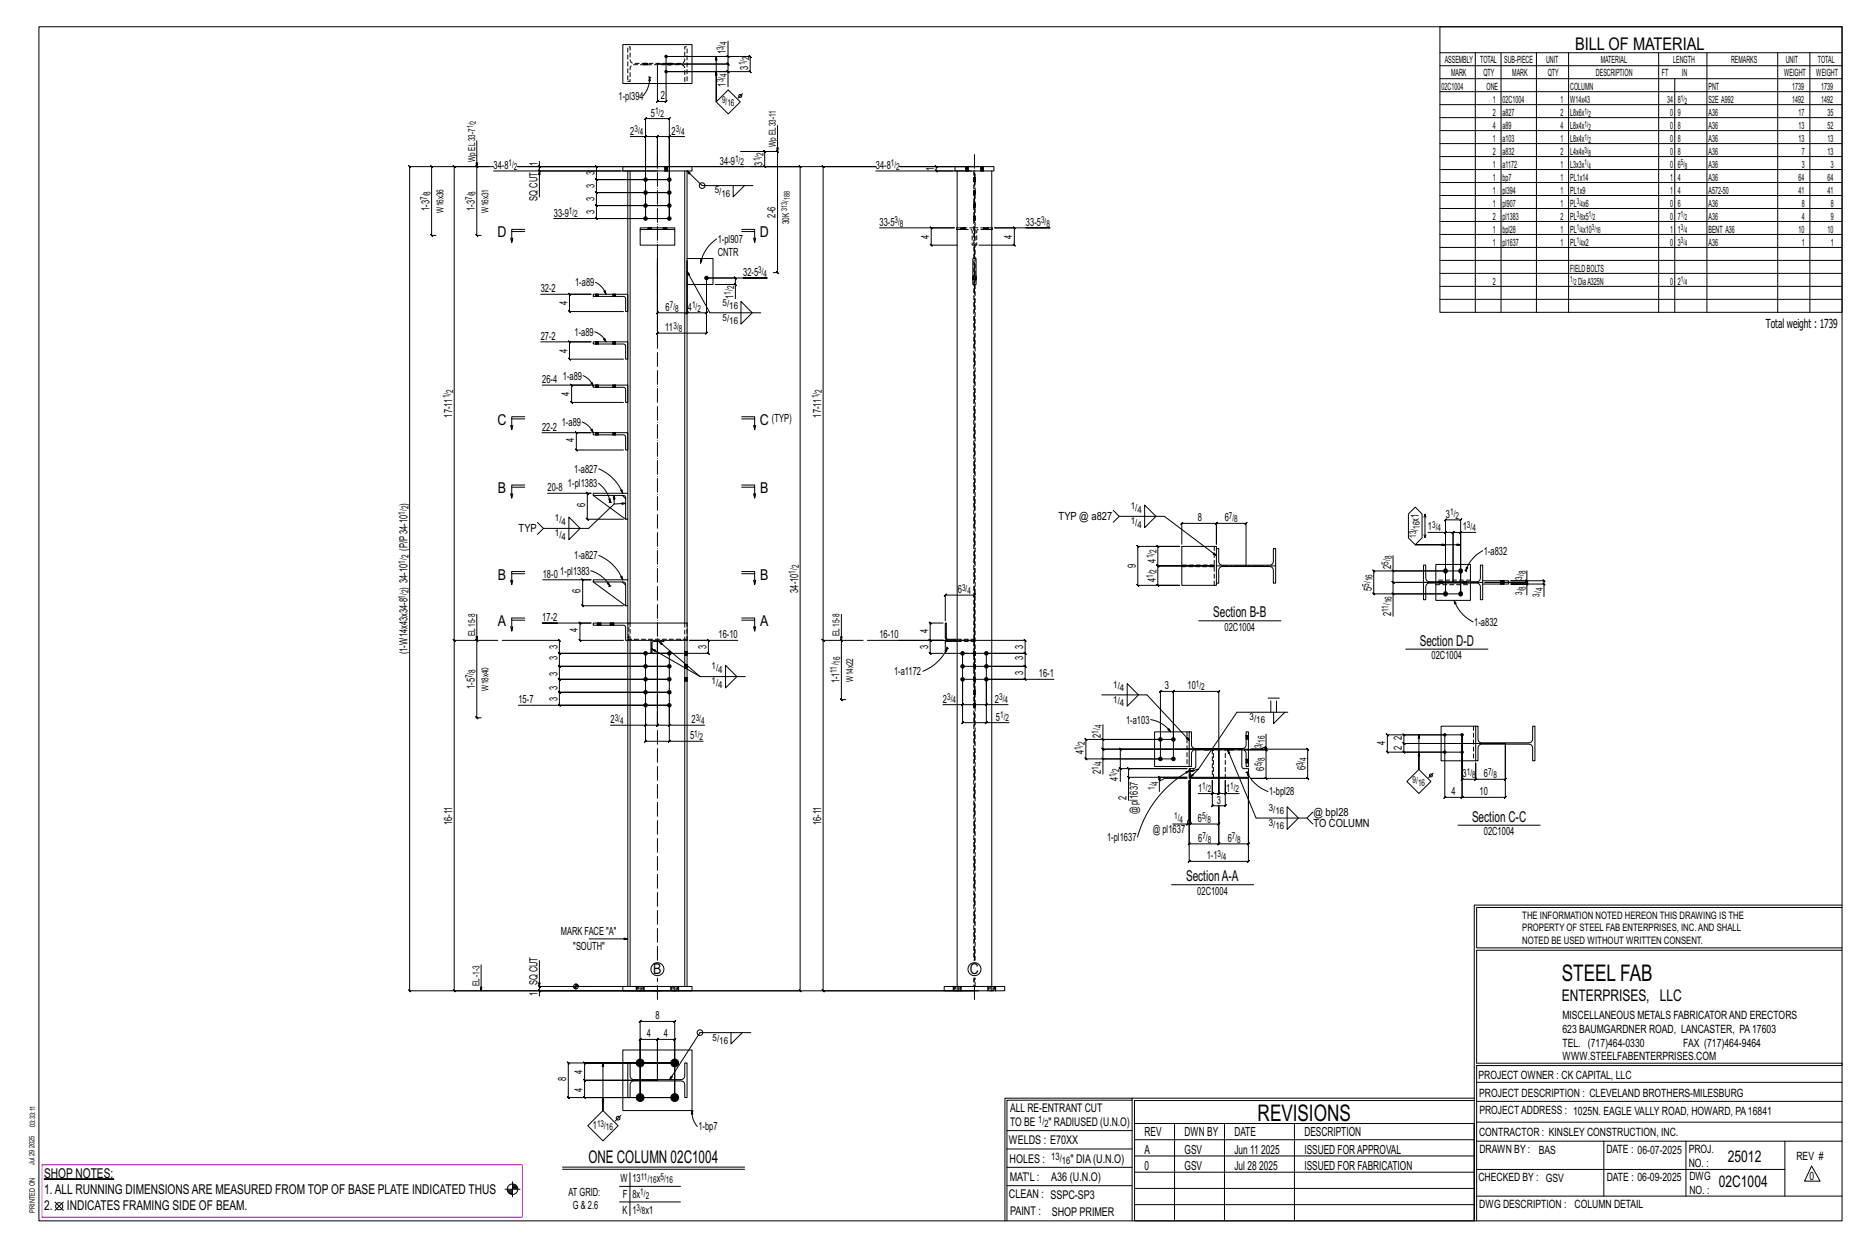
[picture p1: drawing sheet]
<svg xmlns="http://www.w3.org/2000/svg" width="914mm" height="610mm" viewBox="0 0 914 610" stroke-linecap="round" stroke-linejoin="round" font-family="sans-serif">
<g fill="#000" stroke="#000" stroke-width=".49">
<path d="M22 577h34z"/>
<circle cx="326" cy="28" r=".6"/>
<circle cx="326" cy="35" r=".6"/>
<circle cx="316" cy="88" r=".9"/>
<circle cx="316" cy="94" r=".9"/>
<circle cx="328" cy="94" r=".9"/>
<circle cx="328" cy="88" r=".9"/>
<circle cx="316" cy="101" r=".9"/>
<circle cx="316" cy="107" r=".9"/>
<circle cx="328" cy="107" r=".9"/>
<circle cx="328" cy="101" r=".9"/>
<circle cx="346" cy="136" r=".9"/>
<circle cx="708" cy="279" r="1"/>
<circle cx="715" cy="279" r="1"/>
<circle cx="707" cy="291" r="1"/>
<circle cx="715" cy="291" r="1"/>
<circle cx="316" cy="320" r=".9"/>
<circle cx="328" cy="320" r=".9"/>
<circle cx="471" cy="320" r=".9"/>
<circle cx="483" cy="320" r=".9"/>
<circle cx="316" cy="326" r=".9"/>
<circle cx="316" cy="339" r=".9"/>
<circle cx="316" cy="332" r=".9"/>
<circle cx="328" cy="332" r=".9"/>
<circle cx="328" cy="326" r=".9"/>
<circle cx="328" cy="339" r=".9"/>
<circle cx="471" cy="332" r=".9"/>
<circle cx="471" cy="326" r=".9"/>
<circle cx="483" cy="332" r=".9"/>
<circle cx="483" cy="326" r=".9"/>
<circle cx="316" cy="345" r=".9"/>
<circle cx="328" cy="345" r=".9"/>
<circle cx="707" cy="360" r=".6"/>
<circle cx="716" cy="360" r=".6"/>
<circle cx="568" cy="371" r=".9"/>
<circle cx="568" cy="362" r=".9"/>
<circle cx="574" cy="371" r=".9"/>
<circle cx="574" cy="362" r=".9"/>
<circle cx="707" cy="368" r=".6"/>
<circle cx="716" cy="368" r=".6"/>
<circle cx="313" cy="520" r="1.9"/>
<circle cx="313" cy="537" r="1.9"/>
<circle cx="330" cy="537" r="1.9"/>
<circle cx="330" cy="520" r="1.9"/>
</g>
<g fill="none" stroke="#000" stroke-width=".49">
<path d="M19 13h883v584h-883zM705 13h197v140h-197zM305 22h34v19h-34zM315 31h.1M315 32h.1M317 31h.1M317 32h.1M317 38h1M318 38v2zM318 38a13 13 0 0 1-3 9M318 38h1M322 31h34l1 1-1-1v4"/>
<path d="M326 28v22l1-1-1 1h-4v-1l-1 1h1v-19M327 31h.1M327 32h.1M328 31h.1M328 32h.1M351 28v22v-15M356 27l1 1zM356 35l1 1zM356 20v8h-30h41v-1l1 1h-1v7l1 1-1-1h-41h30v7M356 28v3l1 1-1-1h-34M705 26h197M705 32h197"/>
<path d="M705 39h197M722 26v127M735 26v127M752 26v127M768 26v127M812 26v127M820 39v114M836 26v127M870 26v127M886 26v127M356 44l6 6-6 6-5-6zM363 46l-2 2"/>
<path d="M705 45h197M705 51h197M705 58h197M233 69v46l1 1-1-1h3M264 79v3h58M309 67h7v40v-49l-1 1 1-1h12l-1 1 1-1v49v-40h7M316 67h-1l1-1zM316 67h6h-1l1-1v1v15M328 67v-1l-1 1zM328 67h-6v-1l-1 1h1v15M363 74h18M374 74l1 1-1-1v8v-1l1 1h-1h18"/>
<path d="M380 74l1 1zM381 74v59h-1l1 1-3-1M381 61v13M705 64h197M705 70h197M705 77h197M211 81l1 1zM211 82v33l1 1-1-1h2M233 81l1 1zM239 82h-17v-1l1 1h-1v231M242 82h-41l-1-1 1 1v403l-1-1 1 1h276M242 84h62"/>
<path d="M264 81l1 1zM264 82v2v-1l1 1h-1h58M264 84v12M305 82h34v2h-34zM307 84v157M308 84v221M325 82h.1M325 84h.1M327 82h.1M327 84h.1M335 84v221M340 82h24h-111h39l-1-1 1 1v6l-1-1 1 1h36h-36l-1-1 1 1v6h-1l1 1v-1h36h-36h-1l1 1v-1v7l-1-1 1 1h36h-36l-1-1 1 1v6l-1-1 1 1h36h-57"/>
<path d="M359 91v5l5-5M364 82h65h-26l-1-1 1 1v231M368 82h24l-1-1 1 1v403l-1-1 1 1h-72M369 91h-25l-8-7 2 1h-1l-1-1v221M429 84h46M466 82h-8v-1l1 1h-1v2v-1l1 1h-1h8M467 82h20v2h-20zM469 84v399M473 82h.1M473 84h.1M474 82h.1M474 84h.1"/>
<path d="M477 100h.1M477 93h.1M477 95h.1M477 87h.1M477 89h.1M477 82h-37h39M480 82h.1M480 84h.1M481 82h.1M481 84h.1M485 84v399M705 83h197"/>
<path d="M705 89h197M705 96h197M250 116v3M250 113h7M257 112h-7v7l1-3M313 111h17v1h-17zM313 112v8h17v-8M351 117a19 19 0 0 0-8 12M363 112h6v7M363 113h6M369 116v3l1-3M431 111h36h-11h-1l1 1v-1v9l-1-1 1 1h13"/>
<path d="M469 111v1M470 111h.1M470 112h.1M472 111h.1M472 112h.1M477 106h.1M477 108h.1M477 101h.1M482 111h.1M482 112h.1M484 111h.1M484 112h.1"/>
<path d="M485 111v1M502 111h12h-27h10h-1l1 1v-1v9l-1-1 1 1h-18M705 102h197M705 108h197M705 115h197M291 138l3 2 3 4M322 126v27l-1 1 1-1h14v1l1-1h-1v-25v25v1l1-1h-1h10l-1 1 1-1v-17v27v-1l-1 1h1h-24v-1l-1 1h1zM336 126h13v13h-13M336 133l11 20h25M343 127h1l-1 2zM350 139h10v7M359 139l1 1z"/>
<path d="M364 136h12h-30h14h-1l1 1v-1v3M476 135h.1M476 137h.1M476 126h2v13h-2zM478 135h.1M478 137h.1M705 121h197M705 127h197M705 134h197M265 144h24h-10l-1-1 1 1v8h-1l1 1v-1h26M290 144h17v8h-1v-6v-1h-16zM292 144h.1"/>
<path d="M292 145h.1M293 144h.1M293 145h.1M296 143v-1l1 2zM300 144h.1M300 145h.1M301 144h.1M301 145h.1M363 148l5 5-5 6zM705 140h197M705 146h197M265 167h24h-10h-1l1 1v-1v9l-1-1 1 1h26"/>
<path d="M290 167h17v9h-1v-7v-1h-16zM291 162l3 2 3 3M292 167h.1M292 168h.1M293 167h.1M293 168h.1M295 166h1l1 1zM300 167h.1M300 168h.1M301 167h.1M301 168h.1M265 188h24h-9h-1l1 1v-1v9l-1-1 1 1h25"/>
<path d="M285 184l3 2 2 3M289 188l1-1v2zM290 188h17v9h-1v-6v-1l-16-1zM292 188h.1M292 189h.1M293 188h.1M293 189h.1M300 188h.1M300 189h.1M301 188h.1M301 189h.1M250 205h7"/>
<path d="M251 208l-1 2M257 204h-7v6v-2M265 212h24h-7v-1l1 1h-1v8l1 1-1-1h23M285 206l3 3 2 3M289 210h1v2zM290 212h17v8h-1v-6v-1h-16zM292 212h.1M292 213h.1M293 212h.1M293 213h.1M300 212h.1M300 213h.1"/>
<path d="M301 212h.1M301 213h.1M363 204h6v6v-2M363 205h6M370 208l-1 2M250 238h7M257 237h-7v7v-2M293 236a14 14 0 0 1 6 10M293 229a22 22 0 0 1 12 12M304 240l1 1zM363 237h6v7v-2M363 238h6"/>
<path d="M251 242l-1 2M266 259l-3 2M268 241h21h-2l1 1-1-1v13l1 1-1-1h18M278 253l6 6-6 5zM290 241h17v13h-1v-11l-16-1zM290 242l16 12M298 244h1v2zM298 246h1M299 246h.1M301 242v5M305 242l1 2M306 246l-5 1-13 12h-22l-3-3"/>
<path d="M307 254v30M370 242l-1 2M545 250l3 3h22l25 19M548 253l-3 3M560 247l6 6-6 5zM689 251l4-3 3 3v12l-3 4-4-4zM698 252l-1 1M698 253v-1v11M257 280h-7v6v-2M289 279a16 16 0 0 1 10 8M293 272a22 22 0 0 1 12 12M363 280h6v6l1-2"/>
<path d="M556 267h1h20h-10h-1l1 1v-1v10l-1-1 1 1h27h-27l-1-1 1 1v9h-1l1 1v-1h10h-20v1l-1-1h1v-19v1zM579 266v-10l-1 1 1-1h16v1l1-1h-1v10v-10v1l1-1h-1h15l-1 1 1-1v21M595 268h2v7l1 2 24-1 1-1v-7h1v17h-1v-7l-1-1h-24l-1 2v6h-2zM595 268v-1h-16v19h16v-1M681 279l1 1zM682 272v7h33M682 279v6l-1-1 1 1h29M697 276h1v8l2 1 24-1 1-1v-7h1v17h-1v-7l-2-1h-24l-1 2v6h-1zM697 262l1 1v-1M699 260h9v31v-37l-1 1 1-1h7l-1 1 1-1v37v-31h7M707 261l1-1zM708 260h3v1l1-1h-1v25"/>
<path d="M708 279h-36l1 1-1-1v12v-1l1 1h-1h36M708 267h-15h22M715 260l-1 1zM715 260h-4h1l-1 1v-1v25M717 279h1M718 279v1M718 277v1v1zM726 269a17 17 0 0 0-8 10M747 279v5h-7h16h-1l1 1v-1v2M250 281h7M251 284l-1 2M266 284h23h-4v-1l1 1h-1v12l1 1-1-1h20"/>
<path d="M290 284h17v12h-1v-11h-16zM290 285l16 11M297 285h1l1 2zM299 287h-1M299 287h.1M304 282l1 2zM305 285l1 1M307 296v9h-17v1h16v1v6h1v170M363 281h6M369 284v2M681 290l1 1zM703 285v-9h17v9"/>
<path d="M703 285v9h17v-9M705 285h.1M706 285h.1M711 285h-29l-1-1 1 1v6M712 294l1 1h-1zM712 294a18 18 0 0 0 9 10M715 291h-33v11M716 285h.1M718 285h.1M726 284h12v2h-12M734 284h.1M734 286h.1"/>
<path d="M736 284h.1M736 286h.1M747 285l1 1zM747 284l1 1zM747 291v-5h-7h16v6M747 284v1v-1l1 1h-1h-20h20v-1l1 1h-1v1M755 285l1 1zM222 313l1 1zM233 313l1 1zM233 301v50l1 1-1-1h3M244 313h-22l1 1-1-1v172v-1l1 1h-1h102M246 313h28h-1l1 1v-1v7l-1-1 1 1h54h-54l-1-1 1 1v6l-1-1 1 1h54h-54l-1-1 1 1v6h-1l1 1v-1h54h-54h-1l1 1v-1v7l-1-1 1 1h54h-54l-1-1 1 1v6h-1l1 1v-1h54h-74"/>
<path d="M250 307v2M250 303h7M257 302h-7v7l1-2M273 305h-8h24h-5l-1-1 1 1v8h-1l1 1v-1h21M292 305h.1M292 306h.1M294 305h.1M294 306h.1M299 305h.1M299 306h.1M300 305h.1M300 306h.1"/>
<path d="M308 313v170M316 320v35h-17M319 313h6v1h-6v6zM319 313h-12v-8h29v178M319 318l24 13M323 314l20 17M328 320v43h16M335 319h.1M335 313v170M336 319h.1M336 313h-11M361 313h-24h10h-1l1 1v-1v7l-1-1 1 1h-27"/>
<path d="M363 302h6v7v-2M363 303h6M370 307l-1 2M402 313l1 1zM411 313l1 1zM412 301v41h-1l1 1v-1h2M423 313h-20h-1l1 1v-1v172l-1-1 1 1h76M425 313h37M440 313h62h-1l1 1v-1v7l-1-1 1 1h-19v34h11M462 305h-7v-1l1 1h-1v8l1 1-1-1h7h-7l1 1-1-1v7v-1l1 1h-1h7M463 305v7l4 1h-3h-1zM463 304v-13l-1 1 1-1h14v1l1-1h-1v22"/>
<path d="M463 314h6M463 317h1M464 317l-1 2v-1zM464 317a22 22 0 0 1-12 11M464 317h.1M464 313h-1v7h6M467 313h2M477 319h.1M477 313v32l1-1-1 1h-6M477 313v32l1-1-1 1h6M587 304h40M688 318h40"/>
<path d="M335 333h.1M335 331h.1M335 327h.1M335 325h.1M335 321h.1M336 333h.1M336 331h.1M336 327h.1M336 325h.1M336 321h.1M343 331h22M355 325l6 6-6 6z"/>
<path d="M471 326h31l-1-1 1 1v6h-1l1 1v-1h-19v13h10M477 333h.1M477 331h.1M477 327h.1M477 325h.1M477 321h.1M477 338h.1M477 340h.1M483 326h19l-1-1 1 1v-6l-1-1 1 1h-31v25h-9M516 332h-45v22l1-1-1 1h12M539 340h22l21 22M552 334l5 6-5 6z"/>
<path d="M315 355l1-1zM316 355h6h-1l1-1v1v-42v42h-1l1-1v1h6M316 345v18h-1l1-1v1h12M328 355v-1l-1 1zM328 345v10h17M471 345l1-1zM477 344h.1M477 346h.1M482 345l1-1zM483 354v-1l-1 1zM540 355v7h28M563 352a15 15 0 0 1 10 6"/>
<path d="M572 357v-1l1 2zM582 358h1v7l2 1h24l1-2v-6h1v17h-1v-7l-2-1h-24l-1 2v6h-1zM582 358h-17v17h17M610 360h.1M611 360h.1M620 359v7h-2l-1 1h-5h28v-1l1 1h-1v14v-1l1 1h-1h-28h8l-1-1 1 1v-14l-1-1 1 1h-11h11l-1-1 1 1v-1M621 342h5M622 343v5M623 348v6l6-6M625 343v5M630 348h-25l-18 28M687 359l1 1h-1v4v-1l1 1h-1h50v26l-1 1 1-1h-21l-1 1 1-1v-30h-29z"/>
<path d="M695 360v16v-8M722 355h1l1 7 1 1h24l1-1v-7h1v17h-1v-7l-2-1h-23l-2 2v6h-1zM722 355h-17v17h17M328 363v-1l-1 1zM539 371l1 1zM539 361l1 1zM540 362v5l-1-1 1 1h57M548 376l1 1zM548 376v-9h1l-1-1v1h49v-29l-1 1 1-1h-23h1l-1 1v-1v24h-42l-1-1 1 1v9h-1l1 1v-1h42v-33h1l-1 1v-1h-6h1l-1 1v-1v33h-28v8M552 380l1 1zM580 378l2-1-1 1zM581 367h1"/>
<path d="M582 377a54 54 0 0 0-25 33M583 377l4-1-4 4M585 367v8v1h-3v4h1v-4M590 366h.1M590 367h.1M592 366h.1M592 367h.1M597 367v22zM597 367h-57l-1-1 1 1v4M597 367v21l-1 1 1-1h-4M597 367v21l-1 1 1-1h3M597 367v22"/>
<path d="M601 367l14 33h25l3-3M602 366h.1M602 367h.1M603 366h.1M603 367h.1M608 367v8v1h3v4M610 373h.1M610 371h.1M610 362h.1M610 378l2 1-1 1zM610 378a18 18 0 0 0 11 9M610 378h.1"/>
<path d="M611 378h-1M611 373h.1M611 371h.1M611 362h.1M619 365l1 1zM702 378l-3 2M707 368h-20h1l-1-1v1v-4h1l-1-1v1h50v17l-1 1 1-1h-15h1l-1 1v-1v-8v8h1l-1 1v-1h-6l-1 1 1-1v-21v30l-1 1 1-1h-9h1l-1 1v-1v-30h-28v-1l1 1h-1v8v-1l1 1h-1h37M552 380v-4l1 1-1-1h29h-33v6M567 381l1 1zM568 382v-2v1l-1-1h1h13h-29v12M581 381h-11l-1 1h-1v5M582 380h29v1h-29z"/>
<path d="M582 382v39v1l1-1h-1h29v1l1-1h-1v-40v32l1-1-1 1h-14v-1l-1 1h1v-19v9l-1 1 1-1h-14l-1 1 1-1v-22v22l-1 1 1-1h-2M586 388h7v-6v12v1l1-1h-1h7l-1 1 1-1v-12v6h7M593 389l1-1zM597 394v19v-1l-1 1h1h-15l1-1-1 1v-31v19l-1 1v1h-7M600 388l-1 1zM630 395l6 5-6 6zM689 382l6-6 5 6-5 6zM581 403v1l1-1zM640 400l3 3M714 404h40M573 433h41M288 459h19"/>
<path d="M722 443v154M722 443h180M902 444h-179v20h179M236 472v13M264 470v13M902 465h-179v55h179v1h-179v76M264 484l1 1zM281 483h8M281 483h1M281 484h1M282 481v3M282 482h1"/>
<path d="M282 482h.1M305 483h34v2h-34zM311 483h.1M311 485h.1M315 483h.1M315 485h.1M322 485h-58v2M322 483h-58v-1l1 1h-1v2M328 483h.1M328 485h.1M332 483h.1M332 485h.1"/>
<path d="M462 483h30v2h-30zM467 483h.1M467 485h.1M470 483h.1M470 485h.1M484 483h.1M484 485h.1M487 483h.1M487 485h.1M278 520l1 1-1-1v17v-1l1 1h-1h52v-28l1-1-1 1h-8v-1l-1 1h1v20v-20v-1l-1 1h1h-9l1-1-1 1v28v-37l1-1-1 1h17l1-1-1 1v37h-44h1l-1-1v1v-8h1l-1-1v1h36h-36h1l-1-1v1v-9l1 1-1-1h44h-52zM305 514h34v29h-34zM358 505v6l5-6"/>
<path d="M368 505h-25l-15 23M295 520v23v-6M307 520h1l1 7 1 1h24l1-2v-6h1v17h-1v-7l-2-1h-23l-2 2v6h-1zM554 538h-61v59M554 537h168M722 538h-167v13M723 539h179M723 530h179M288 551l7-8 8 8-8 7zM304 546l-3 2M338 543h1M339 543v2h-1z"/>
<path d="M339 543a11 11 0 0 0 2 8M339 543v1M493 553h61M555 550h167v47h-167zM555 558h167M575 550v47M599 550v47M634 550v47M723 549h179M723 558h179M785 558v27M825 558v27"/>
<path d="M874 558v27M251 578v8M251 580h1M275 571h90M275 572h90M308 574v21M493 571h61M493 562h61M555 573h167M555 566h167M723 572h151M887 570l4 8h-8z"/>
<path d="M27 588l4 4M31 588l-4 4M247 582h8M248 582h3M248 583h3M249 583h2M249 584h2M251 581h2M251 580h2M303 580h30M303 588h30M492 597v-60h62v60"/>
<path d="M493 580h61M555 589h167M555 581h167M723 585h179"/>
<circle cx="362" cy="47" r=".7"/>
<circle cx="344" cy="91" r="1.4"/>
<circle cx="700" cy="379" r=".7"/>
<circle cx="322" cy="474" r="3"/>
<circle cx="477" cy="474" r="3"/>
<circle cx="282" cy="483" r="1.2"/>
<circle cx="343" cy="505" r="1.4"/>
<circle cx="303" cy="547" r=".9"/>
<circle cx="29" cy="590" r="1.8"/>
<circle cx="251" cy="582" r="2.6"/>
</g>
<path d="M21 570h235v26h-235z" fill="none" stroke="#f0f" stroke-width=".5"/>
<g fill="none" stroke="#000" stroke-width=".49" stroke-dasharray="2 1.4">
<path d="M307 23h1l1 7 1 1h24l1-2v-6h1v17h-1v-7l-2-1h-23l-2 1v7h-1zM315 31h.1M315 31v1M315 32h.1M315 32v-1M316 31v1zM316 32v-1M316 32l1-1M316 31h.1M317 32v-1M317 32h.1M327 31h.1"/>
<path d="M327 31v1M327 32h.1M327 32v-1M327 31l1 1zM328 32v-1M328 31h.1M328 32h.1M325 82h1M325 82v2M326 84h-1M326 84v-2M326 82v2z"/>
<path d="M326 82h.1M326 84l1-2M327 84v-2M327 84h.1M473 82h.1M473 82v2M473 84h.1M473 84v-2M473 82v2zM473 84l1-2M473 82h1M474 84v-2"/>
<path d="M474 84h.1M477 100h.1M477 94h.1M477 93h.1M477 95h.1M477 94v1M477 88h.1M477 87h.1M477 89h.1M477 88v1M477 84v386M480 82h.1"/>
<path d="M480 82v2M480 84h.1M480 84v-2M480 82l1 2zM481 84v-2M481 82h.1M481 84h.1M317 111v1zM317 111h1M318 111l-1 1M318 112v-1v1M318 111v1"/>
<path d="M319 111v1M325 111v1zM325 111h.1M325 111v1M325 112l1-1-1 1M326 111v1M469 112h7v8h1M470 111v1M470 111h.1M471 111l-1 1M471 111v1M471 112l1-1-1 1"/>
<path d="M472 111v1M472 111h.1M472 112h.1M472 112v-1M477 107h.1M477 106h.1M477 108h.1M477 107v1M477 100v1zM477 101h.1M477 111h-8M477 120h1v-8h7"/>
<path d="M482 111v1M482 111h.1M482 112l1-1-1 1M483 111v1M484 111h.1M484 112h.1M484 112v-1M485 111h-8M476 136h2zM476 136h2M476 135h2M476 135h.1"/>
<path d="M476 137h.1M476 137h2M476 136l2 1M478 135h-2M478 135h.1M478 136h.1M292 144v1M292 144h.1M292 144v1zM292 145h.1M293 144v1M293 144h.1"/>
<path d="M293 145h.1M293 145v-1M300 144v1M300 144h.1M301 144v1zM301 144l-1 1M301 145h-1M301 144v1M301 144h.1M301 145h.1M301 145v-1M292 167v1"/>
<path d="M292 167h.1M292 167v1zM292 168h.1M293 167v1M293 167h.1M293 168h.1M293 168v-1M300 167v1M300 167h.1M301 167v1zM301 167l-1 1M301 168h-1"/>
<path d="M301 167v1M301 167h.1M301 168h.1M301 168v-1M292 188v1M292 188h.1M292 188v1zM292 189h.1M293 188v1M293 188h.1M293 189h.1M293 189v-1"/>
<path d="M300 188v1M300 188h.1M301 188v1zM301 188l-1 1M301 189h-1M301 188v1M301 188h.1M301 189h.1M301 189v-1M292 212v1M292 212h.1M292 212v1z"/>
<path d="M292 213h.1M293 212v1M293 212h.1M293 213h.1M293 213v-1M300 212v1M300 212h.1M301 212v1zM301 212l-1 1M301 213h-1M301 212v1M301 212h.1"/>
<path d="M301 213h.1M301 213v-1M579 277h14v-1h-14M593 277h1M594 267v19M594 276h-1M703 286h17M705 285h.1M705 285h1M706 285h.1M716 285h.1M717 285h.1"/>
<path d="M717 285h1M718 285h.1M720 284h-17M734 284h1M734 284v2M735 286h-1M735 286v-2M735 284v2zM735 286l1-2M735 284h1M736 286v-2M736 286h.1"/>
<path d="M292 305v1M292 305h.1M293 305l-1 1M293 305l1 1zM293 305v1M293 306h.1M294 305v1M294 305h.1M294 306h.1M294 306v-1M299 305v1M299 305h.1"/>
<path d="M300 305v1zM300 305l-1 1M300 306h-1M300 305v1M300 305h.1M300 306h.1M300 306v-1M307 312h1v-7M308 313v-1M308 313v-8M311 313h.1M333 313h.1"/>
<path d="M335 320h1zM335 320v-1M335 305v8M336 313v-8M336 319h-1M336 320h-1M336 319h.1M336 320l-1-1M336 313h-29M469 314h8M469 320h8M469 313h8h-8"/>
<path d="M477 319v1zM477 319h.1M477 320h.1M335 332l1 1zM335 333h.1M335 332h.1M335 326h1zM335 327h.1M335 326h.1M335 321v-1M335 333h1M335 327h1"/>
<path d="M335 321h1M336 331h-1M336 325h-1M336 333h-1M336 333h.1M336 331v1M336 332l-1-1M336 332h-1M336 326h-1M336 327h-1M336 327h.1M336 325h.1"/>
<path d="M336 326l-1-1M336 320v1M477 338v1zM477 338h.1M477 340v-1M477 339v1M477 339h.1M477 332h.1M477 332v-1M477 333h.1M477 332v1M477 326h.1"/>
<path d="M477 325h.1M477 327h.1M477 326v1M477 321v-1M477 320v1M477 340h.1M477 321h.1M477 331h.1M477 331v1M477 345h.1M477 344h.1M477 346h.1"/>
<path d="M477 345v1M581 358v17M611 360h-1M611 360h.1M721 355v17M583 379h-1M590 366h.1M590 366v1M590 367h.1M590 367v-1M590 366l1 1zM591 367v-1"/>
<path d="M591 366h.1M591 367l1-1M592 367v-1M592 367h.1M593 367v14M602 366h.1M602 366v1M602 367h.1M602 367v-1M602 366v1zM602 367l1-1M602 366h1"/>
<path d="M603 367v-1M603 367h.1M608 367h-23M610 372l1 1zM610 373h.1M610 372h.1M610 361h1zM610 362h.1M610 361v-1M610 373h1M610 362h1M611 371h-1"/>
<path d="M611 373h-1M611 373h.1M611 371v1M611 372l-1-1M611 372h-1M611 361h-1M611 362h.1M611 361l-1-1M594 381v-14M600 381v-14M477 479v4M477 470v-386"/>
<path d="M311 483v2M311 483h1M312 483l-1 2M313 483h-1v2M313 483h1v2h-1zM313 483v2h-1M313 485h.1M314 483h1v2h-1M315 483v2M315 483h.1M315 485h.1M315 485v-2"/>
<path d="M328 483v2M328 483h1M329 483l-1 2M330 483h-1v2M330 483h1v2h-1zM330 483v2h-1M330 485h.1M331 483h1v2h-1M332 483v2M332 483h.1M332 485h.1M332 485v-2"/>
<path d="M467 483v2M467 483h.1M468 483h-1v2M469 483v2zM469 483h-1v2h-1M469 485h-1M469 483h1v2h-1M470 483v2M470 483h.1M470 485h.1M470 485v-2M477 483v-4"/>
<path d="M484 483v2M484 483h.1M485 483h-1v2M485 483h1v2h-1zM485 483v2h-1M485 485h.1M486 483h1v2h-1M487 483v2M487 483h.1M487 485h.1M487 485v-2"/>
</g>
<path d="M322 470v-395M477 470v-395M322 489v-10M477 489v-10" fill="none" stroke="#000" stroke-width=".49" stroke-dasharray="6.8 1 0 1"/>
<path d="M595 277h29M726 285h-29M611 367h-30" fill="none" stroke="#000" stroke-width=".49" stroke-dasharray="5.8 1 1 1"/>
<g font-size="11.2">
<text x="764" y="480">STEEL FAB</text>
<text x="616" y="548">REVISIONS</text>
</g>
<g font-size="8.6">
<text x="771" y="24">BILL OF MATERIAL</text>
<text x="288" y="569">ONE COLUMN 02C1004</text>
</g>
<g font-size="7.9">
<text x="765" y="490">ENTERPRISES, LLC</text>
<text x="846" y="569">25012</text>
<text x="841" y="581">02C1004</text>
</g>
<g font-size="7.3">
<text x="243" y="116">D</text>
<text x="372" y="116">D</text>
<text x="243" y="208">C</text>
<text x="372" y="208">C</text>
<text x="244" y="241">B</text>
<text x="372" y="241">B</text>
<text x="244" y="284">B</text>
<text x="372" y="284">B</text>
<text x="594" y="302">Section B-B</text>
<text x="244" y="306">A</text>
<text x="372" y="306">A</text>
<text x="695" y="316">Section D-D</text>
<text x="721" y="402">Section C-C</text>
<text x="581" y="431">SectionA-A</text>
<text x="320" y="477">B</text>
<text x="475" y="477">C</text>
</g>
<g font-size="6.6">
<text x="22" y="576">SHOP NOTES:</text>
<text x="22" y="584">1.ALL RUNNING DIMENSIONSARE MEASURED FROM TOP OF BASE PLATE INDICATED THUS</text>
<text x="22" y="592">2.</text>
<text x="33" y="592">INDICATES FRAMING SIDE OF BEAM.</text>
</g>
<g font-size="6.1">
<text x="864" y="161">Total weight : 1739</text>
<text x="560" y="556">REV</text>
<text x="580" y="556">DWN BY</text>
<text x="604" y="556">DATE</text>
<text x="639" y="556">DESCRIPTION</text>
<text x="560" y="564">A</text>
<text x="580" y="564">GSV</text>
<text x="604" y="564">Jun 11</text>
<text x="617" y="564">2025</text>
<text x="639" y="564">ISSUED FORAPPROVAL</text>
<text x="560" y="572">0</text>
<text x="580" y="572">GSV</text>
<text x="604" y="572">Jul 28</text>
<text x="616" y="572">2025</text>
<text x="639" y="572">ISSUED FOR FABRICATION</text>
</g>
<g font-size="5.9">
<text x="494" y="560">WELDS : E70XX</text>
<text x="494" y="569">HOLES :</text>
<text x="524" y="569">&quot; DIA(U.N.O)</text>
<text x="494" y="578">MAT'L :</text>
<text x="515" y="578">A36 (U.N.O)</text>
<text x="494" y="586">CLEAN : SSPC-SP3</text>
<text x="495" y="595">PAINT :</text>
<text x="515" y="595">SHOP PRIMER</text>
</g>
<g font-size="5.8">
<text x="494" y="544">ALL RE-ENTRANT CUT</text>
<text x="494" y="551">TO BE</text>
<text x="513" y="551">&quot; RADIUSED (U.N.O)</text>
</g>
<g font-size="5.6">
<text x="765" y="499">MISCELLANEOUS METALS FABRICATORAND ERECTORS</text>
<text x="765" y="505">623 BAUMGARDNER ROAD, LANCASTER, PA17603</text>
<text x="765" y="512">TEL. (717)464-0330</text>
<text x="824" y="512">FAX (717)464-9464</text>
<text x="765" y="519">WWW.STEELFABENTERPRISES.COM</text>
<text x="724" y="528">PROJECT OWNER : CK CAPITAL, LLC</text>
<text x="724" y="537">PROJECT DESCRIPTION : CLEVELAND BROTHERS-MILESBURG</text>
<text x="724" y="545">PROJECTADDRESS : 1025N. EAGLE VALLY ROAD, HOWARD, PA16841</text>
<text x="724" y="556">CONTRACTOR : KINSLEY CONSTRUCTION, INC.</text>
<text x="724" y="564">DRAWN BY :</text>
<text x="753" y="564">BAS</text>
<text x="786" y="564">DATE : 06-07-2025</text>
<text x="827" y="564">PROJ.</text>
<text x="879" y="568">REV #</text>
<text x="827" y="571">NO. :</text>
<text x="724" y="578">CHECKED BY : GSV</text>
<text x="787" y="578">DATE : 06-09-2025</text>
<text x="827" y="578">DWG</text>
<text x="886" y="578">0</text>
<text x="827" y="584">NO. :</text>
<text x="724" y="591">DWG DESCRIPTION : COLUMN DETAIL</text>
</g>
<g font-size="5.5">
<text x="355" y="27" transform="rotate(-90 355 27)">1</text>
<text x="366" y="34" transform="rotate(-90 366 34)">3</text>
<text x="355" y="42" transform="rotate(-90 355 42)">1</text>
<text x="303" y="49">1-pl394</text>
<text x="323" y="49">2</text>
<text x="319" y="57">5</text>
<text x="309" y="66">2</text>
<text x="329" y="66">2</text>
<text x="242" y="83">34-8</text>
<text x="263" y="81" transform="rotate(-90 263 81)">1</text>
<text x="352" y="81">34-9</text>
<text x="373" y="81" transform="rotate(-90 373 81)">3</text>
<text x="429" y="83">34-8</text>
<text x="457" y="84" transform="rotate(-90 457 84)">1</text>
<text x="291" y="86" transform="rotate(-90 291 86)">3</text>
<text x="291" y="92" transform="rotate(-90 291 92)">3</text>
<text x="263" y="98" transform="rotate(-90 263 98)">SQ CUT</text>
<text x="291" y="98" transform="rotate(-90 291 98)">3</text>
<text x="210" y="103" transform="rotate(-90 210 103)">1-3</text>
<text x="232" y="103" transform="rotate(-90 232 103)">1-3</text>
<text x="271" y="106">33-9</text>
<text x="291" y="105" transform="rotate(-90 291 105)">3</text>
<text x="380" y="106" transform="rotate(-90 380 106)">2-6</text>
<text x="431" y="110">33-5</text>
<text x="502" y="110">33-5</text>
<text x="351" y="119">1-pl907</text>
<text x="455" y="117" transform="rotate(-90 455 117)">4</text>
<text x="496" y="117" transform="rotate(-90 496 117)">4</text>
<text x="351" y="125">CNTR</text>
<text x="364" y="135">32-5</text>
<text x="265" y="143">32-2</text>
<text x="282" y="140">1-a89</text>
<text x="278" y="149" transform="rotate(-90 278 149)">4</text>
<text x="359" y="146" transform="rotate(-90 359 146)">1</text>
<text x="326" y="152">6</text>
<text x="337" y="152">4</text>
<text x="326" y="162">11</text>
<text x="265" y="166">27-2</text>
<text x="281" y="164">1-a89</text>
<text x="278" y="173" transform="rotate(-90 278 173)">4</text>
<text x="276" y="186">1-a89</text>
<text x="265" y="187">26-4</text>
<text x="279" y="194" transform="rotate(-90 279 194)">4</text>
<text x="221" y="204" transform="rotate(-90 221 204)">17-11</text>
<text x="275" y="208">1-a89</text>
<text x="378" y="206">(TYP)</text>
<text x="402" y="204" transform="rotate(-90 402 204)">17-11</text>
<text x="265" y="211">22-2</text>
<text x="281" y="216" transform="rotate(-90 281 216)">4</text>
<text x="281" y="231">1-a827</text>
<text x="278" y="238">1-pl1383</text>
<text x="268" y="240">20-8</text>
<text x="200" y="247" transform="rotate(-90 200 247)">)</text>
<text x="287" y="248" transform="rotate(-90 287 248)">6</text>
<text x="518" y="254">TYP @ a827</text>
<text x="586" y="255">8</text>
<text x="599" y="255">6</text>
<text x="695" y="255" transform="rotate(-90 695 255)">x1</text>
<text x="708" y="253">3</text>
<text x="254" y="260">TYP</text>
<text x="699" y="259">1</text>
<text x="716" y="259">1</text>
<text x="200" y="269" transform="rotate(-90 200 269)">(P/P34-10</text>
<text x="281" y="274">1-a827</text>
<text x="566" y="275" transform="rotate(-90 566 275)">4</text>
<text x="726" y="271">1-a832</text>
<text x="274" y="281">1-pl1383</text>
<text x="556" y="278" transform="rotate(-90 556 278)">9</text>
<text x="681" y="278" transform="rotate(-90 681 278)">2</text>
<text x="266" y="283">18-0</text>
<text x="566" y="285" transform="rotate(-90 566 285)">4</text>
<text x="200" y="288" transform="rotate(-90 200 288)">) 34-10</text>
<text x="284" y="290" transform="rotate(-90 284 290)">6</text>
<text x="391" y="290" transform="rotate(-90 391 290)">34-10</text>
<text x="469" y="290">6</text>
<text x="671" y="289" transform="rotate(-90 671 289)">5</text>
<text x="265" y="304">17-2</text>
<text x="681" y="302" transform="rotate(-90 681 302)">2</text>
<text x="283" y="309" transform="rotate(-90 283 309)">4</text>
<text x="454" y="310" transform="rotate(-90 454 310)">4</text>
<text x="599" y="309">02C1004</text>
<text x="722" y="306">1-a832</text>
<text x="273" y="317" transform="rotate(-90 273 317)">3</text>
<text x="346" y="317" transform="rotate(-90 346 317)">3</text>
<text x="352" y="312">16-10</text>
<text x="430" y="312">16-10</text>
<text x="454" y="317" transform="rotate(-90 454 317)">3</text>
<text x="501" y="317" transform="rotate(-90 501 317)">3</text>
<text x="200" y="320" transform="rotate(-90 200 320)">(1-W14x43x34-8</text>
<text x="273" y="323" transform="rotate(-90 273 323)">3</text>
<text x="501" y="323" transform="rotate(-90 501 323)">3</text>
<text x="701" y="323">02C1004</text>
<text x="273" y="331" transform="rotate(-90 273 331)">3</text>
<text x="411" y="334" transform="rotate(-90 411 334)">1-1</text>
<text x="438" y="330">1-a1172</text>
<text x="501" y="330" transform="rotate(-90 501 330)">3</text>
<text x="509" y="331">16-1</text>
<text x="232" y="337" transform="rotate(-90 232 337)">1-5</text>
<text x="273" y="338" transform="rotate(-90 273 338)">3</text>
<text x="570" y="337">3</text>
<text x="581" y="337">10</text>
<text x="254" y="344">15-7</text>
<text x="273" y="343" transform="rotate(-90 273 343)">3</text>
<text x="462" y="344">2</text>
<text x="487" y="344">2</text>
<text x="299" y="354">2</text>
<text x="338" y="354">2</text>
<text x="488" y="353">5</text>
<text x="551" y="354">1-a103</text>
<text x="338" y="362">5</text>
<text x="539" y="361" transform="rotate(-90 539 361)">2</text>
<text x="678" y="364" transform="rotate(-90 678 364)">4</text>
<text x="686" y="362" transform="rotate(-90 686 362)">2</text>
<text x="531" y="369" transform="rotate(-90 531 369)">4</text>
<text x="686" y="367" transform="rotate(-90 686 367)">2</text>
<text x="619" y="377" transform="rotate(-90 619 377)">6</text>
<text x="639" y="377" transform="rotate(-90 639 377)">6</text>
<text x="539" y="379" transform="rotate(-90 539 379)">2</text>
<text x="547" y="382" transform="rotate(-90 547 382)">4</text>
<text x="716" y="380">3</text>
<text x="726" y="380">6</text>
<text x="586" y="387">1</text>
<text x="600" y="387">1</text>
<text x="621" y="389">1-bpl28</text>
<text x="710" y="389">4</text>
<text x="724" y="389">10</text>
<text x="551" y="392" transform="rotate(-90 551 392)">2</text>
<text x="596" y="393">3</text>
<text x="557" y="398" transform="rotate(-90 557 398)">@ pl1637</text>
<text x="643" y="399">@ bpl28</text>
<text x="221" y="404" transform="rotate(-90 221 404)">16-11</text>
<text x="402" y="404" transform="rotate(-90 402 404)">16-11</text>
<text x="564" y="408">@ pl1637</text>
<text x="586" y="402">6</text>
<text x="643" y="405">TO COLUMN</text>
<text x="542" y="411">1-pl1637</text>
<text x="587" y="412">6</text>
<text x="601" y="412">6</text>
<text x="726" y="409">02C1004</text>
<text x="591" y="420">1-1</text>
<text x="586" y="438">02C1004</text>
<text x="275" y="457">MARK FACE &quot;A&quot;</text>
<text x="281" y="465">&quot;SOUTH&quot;</text>
<text x="263" y="482" transform="rotate(-90 263 482)">SQ CUT</text>
<text x="263" y="487" transform="rotate(-90 263 487)">1</text>
<text x="321" y="499">8</text>
<text x="317" y="508">4</text>
<text x="325" y="508">4</text>
<text x="285" y="525" transform="rotate(-90 285 525)">4</text>
<text x="277" y="529" transform="rotate(-90 277 529)">8</text>
<text x="285" y="534" transform="rotate(-90 285 534)">4</text>
<text x="290" y="553">1</text>
<text x="342" y="553">1-bp7</text>
<text x="304" y="578">W</text>
<text x="310" y="578">13</text>
<text x="321" y="578">x</text>
<text x="278" y="585">AT GRID:</text>
<text x="305" y="586">F</text>
<text x="310" y="586">8x</text>
<text x="280" y="591">G &amp; 2.6</text>
<text x="305" y="594">K</text>
<text x="310" y="594">1</text>
<text x="316" y="594">x1</text>
</g>
<g font-size="5">
<text x="745" y="450">THE INFORMATION NOTED HEREON THIS DRAWING IS THE</text>
<text x="745" y="456">PROPERTY OF STEEL FAB ENTERPRISES, INC.AND SHALL</text>
<text x="745" y="462">NOTED BE USED WITHOUT WRITTEN CONSENT.</text>
<text x="508" y="550">1/</text>
<text x="511" y="551">2</text>
<text x="515" y="568">13/</text>
<text x="520" y="570">16</text>
</g>
<g font-size="4.9">
<text x="707" y="31">ASSEMBLY</text>
<text x="725" y="31">TOTAL</text>
<text x="736" y="31">SUB-PIECE</text>
<text x="757" y="31">UNIT</text>
<text x="784" y="31">MATERIAL</text>
<text x="819" y="31">LENGTH</text>
<text x="847" y="31">REMARKS</text>
<text x="874" y="31">UNIT</text>
<text x="890" y="31">TOTAL</text>
<text x="710" y="37">MARK</text>
<text x="726" y="37">QTY</text>
<text x="740" y="37">MARK</text>
<text x="758" y="37">QTY</text>
<text x="781" y="37">DESCRIPTION</text>
<text x="814" y="37">FT</text>
<text x="823" y="37">IN</text>
<text x="873" y="37">WEIGHT</text>
<text x="889" y="37">WEIGHT</text>
<text x="706" y="44">02C1004</text>
<text x="728" y="44">ONE</text>
<text x="769" y="44">COLUMN</text>
<text x="836" y="44">PNT</text>
<text x="877" y="44">1739</text>
<text x="891" y="44">1739</text>
<text x="731" y="50">1</text>
<text x="736" y="50">02C1004</text>
<text x="764" y="50">1</text>
<text x="769" y="50">W14x43</text>
<text x="816" y="50">34</text>
<text x="821" y="50">8</text>
<text x="836" y="50">S2E A992</text>
<text x="877" y="50">1492</text>
<text x="891" y="50">1492</text>
<text x="731" y="57">2</text>
<text x="736" y="57">a827</text>
<text x="764" y="57">2</text>
<text x="769" y="57">L8x6x</text>
<text x="818" y="57">0</text>
<text x="821" y="57">9</text>
<text x="836" y="57">A36</text>
<text x="880" y="57">17</text>
<text x="895" y="57">35</text>
<text x="731" y="63">4</text>
<text x="736" y="63">a89</text>
<text x="764" y="63">4</text>
<text x="769" y="63">L8x4x</text>
<text x="818" y="63">0</text>
<text x="821" y="63">8</text>
<text x="836" y="63">A36</text>
<text x="880" y="63">13</text>
<text x="895" y="63">52</text>
<text x="731" y="69">1</text>
<text x="736" y="69">a103</text>
<text x="764" y="69">1</text>
<text x="769" y="69">L8x4x</text>
<text x="818" y="69">0</text>
<text x="821" y="69">8</text>
<text x="836" y="69">A36</text>
<text x="880" y="69">13</text>
<text x="895" y="69">13</text>
<text x="731" y="76">2</text>
<text x="736" y="76">a832</text>
<text x="764" y="76">2</text>
<text x="769" y="76">L4x4x</text>
<text x="818" y="76">0</text>
<text x="821" y="76">8</text>
<text x="836" y="76">A36</text>
<text x="882" y="76">7</text>
<text x="895" y="76">13</text>
<text x="731" y="82">1</text>
<text x="736" y="82">a1172</text>
<text x="764" y="82">1</text>
<text x="769" y="82">L3x3x</text>
<text x="818" y="82">0</text>
<text x="821" y="82">6</text>
<text x="836" y="82">A36</text>
<text x="882" y="82">3</text>
<text x="896" y="82">3</text>
<text x="731" y="88">1</text>
<text x="736" y="88">bp7</text>
<text x="764" y="88">1</text>
<text x="769" y="88">PL1x14</text>
<text x="818" y="88">1</text>
<text x="821" y="88">4</text>
<text x="836" y="88">A36</text>
<text x="880" y="88">64</text>
<text x="895" y="88">64</text>
<text x="731" y="95">1</text>
<text x="736" y="95">pl394</text>
<text x="764" y="95">1</text>
<text x="769" y="95">PL1x9</text>
<text x="818" y="95">1</text>
<text x="821" y="95">4</text>
<text x="836" y="95">A572-50</text>
<text x="880" y="95">41</text>
<text x="895" y="95">41</text>
<text x="731" y="101">1</text>
<text x="736" y="101">pl907</text>
<text x="764" y="101">1</text>
<text x="769" y="101">PL x6</text>
<text x="818" y="101">0</text>
<text x="821" y="101">6</text>
<text x="836" y="101">A36</text>
<text x="882" y="101">8</text>
<text x="896" y="101">8</text>
<text x="731" y="107">2</text>
<text x="736" y="107">pl1383</text>
<text x="764" y="107">2</text>
<text x="769" y="107">PL x5</text>
<text x="818" y="107">0</text>
<text x="821" y="107">7</text>
<text x="836" y="107">A36</text>
<text x="882" y="107">4</text>
<text x="896" y="107">9</text>
<text x="731" y="114">1</text>
<text x="736" y="114">bpl28</text>
<text x="764" y="114">1</text>
<text x="769" y="114">PL x10</text>
<text x="818" y="114">1</text>
<text x="821" y="114">1</text>
<text x="836" y="114">BENT A36</text>
<text x="880" y="114">10</text>
<text x="895" y="114">10</text>
<text x="731" y="120">1</text>
<text x="736" y="120">pl1637</text>
<text x="764" y="120">1</text>
<text x="769" y="120">PL x2</text>
<text x="818" y="120">0</text>
<text x="821" y="120">3</text>
<text x="836" y="120">A36</text>
<text x="882" y="120">1</text>
<text x="896" y="120">1</text>
<text x="769" y="133">FIELDBOLTS</text>
<text x="731" y="139">2</text>
<text x="772" y="139">DiaA325N</text>
<text x="818" y="139">0</text>
<text x="821" y="139">2</text>
</g>
<g font-size="4.7">
<text x="356" y="22" transform="rotate(-90 356 22)">4</text>
<text x="354" y="25" transform="rotate(-90 354 25)">3/</text>
<text x="367" y="29" transform="rotate(-90 367 29)">2</text>
<text x="365" y="32" transform="rotate(-90 365 32)">1/</text>
<text x="354" y="40" transform="rotate(-90 354 40)">3/</text>
<text x="356" y="38" transform="rotate(-90 356 38)">4</text>
<text x="353" y="50">9/</text>
<text x="356" y="52">16</text>
<text x="321" y="56">1/</text>
<text x="323" y="57">2</text>
<text x="311" y="65">3/</text>
<text x="331" y="65">3/</text>
<text x="313" y="66">4</text>
<text x="333" y="66">4</text>
<text x="380" y="72" transform="rotate(-90 380 72)">Wp EL33-11</text>
<text x="374" y="76" transform="rotate(-90 374 76)">2</text>
<text x="233" y="79" transform="rotate(-90 233 79)">Wp EL33-7</text>
<text x="249" y="81">1/</text>
<text x="252" y="83">2</text>
<text x="360" y="79">1/</text>
<text x="362" y="81">2</text>
<text x="372" y="79" transform="rotate(-90 372 79)">1/</text>
<text x="436" y="81">1/</text>
<text x="439" y="83">2</text>
<text x="211" y="95" transform="rotate(-90 211 95)">8</text>
<text x="233" y="95" transform="rotate(-90 233 95)">8</text>
<text x="350" y="95">5/</text>
<text x="209" y="98" transform="rotate(-90 209 98)">7/</text>
<text x="231" y="98" transform="rotate(-90 231 98)">7/</text>
<text x="353" y="96">16</text>
<text x="217" y="104" transform="rotate(-90 217 104)">W16x36</text>
<text x="239" y="104" transform="rotate(-90 239 104)">W16x31</text>
<text x="278" y="105">1/</text>
<text x="281" y="106">2</text>
<text x="386" y="110" transform="rotate(-90 386 110)">30K</text>
<text x="438" y="109">3/</text>
<text x="441" y="111">8</text>
<text x="510" y="109">3/</text>
<text x="512" y="111">8</text>
<text x="371" y="134">3/</text>
<text x="374" y="135">4</text>
<text x="359" y="141" transform="rotate(-90 359 141)">2</text>
<text x="354" y="150">5/</text>
<text x="358" y="144" transform="rotate(-90 358 144)">1/</text>
<text x="328" y="151">7/</text>
<text x="331" y="152">8</text>
<text x="339" y="151">1/</text>
<text x="341" y="152">2</text>
<text x="357" y="151">16</text>
<text x="330" y="161">3/</text>
<text x="354" y="157">5/</text>
<text x="357" y="159">16</text>
<text x="332" y="162">8</text>
<text x="220" y="195" transform="rotate(-90 220 195)">1/</text>
<text x="222" y="192" transform="rotate(-90 222 192)">2</text>
<text x="401" y="195" transform="rotate(-90 401 195)">1/</text>
<text x="402" y="192" transform="rotate(-90 402 192)">2</text>
<text x="198" y="252" transform="rotate(-90 198 252)">1/</text>
<text x="200" y="249" transform="rotate(-90 200 249)">2</text>
<text x="553" y="249">1/</text>
<text x="557" y="251">4</text>
<text x="272" y="255">1/</text>
<text x="275" y="257">4</text>
<text x="553" y="256">1/</text>
<text x="602" y="254">7/</text>
<text x="604" y="255">8</text>
<text x="710" y="252">1/</text>
<text x="712" y="254">2</text>
<text x="272" y="262">1/</text>
<text x="557" y="258">4</text>
<text x="693" y="263" transform="rotate(-90 693 263)">13/</text>
<text x="695" y="259" transform="rotate(-90 695 259)">16</text>
<text x="701" y="258">3/</text>
<text x="704" y="260">4</text>
<text x="718" y="258">3/</text>
<text x="721" y="260">4</text>
<text x="275" y="264">4</text>
<text x="198" y="276" transform="rotate(-90 198 276)">1/</text>
<text x="200" y="273" transform="rotate(-90 200 273)">2</text>
<text x="565" y="273" transform="rotate(-90 565 273)">1/</text>
<text x="566" y="271" transform="rotate(-90 566 271)">2</text>
<text x="681" y="274" transform="rotate(-90 681 274)">8</text>
<text x="389" y="281" transform="rotate(-90 389 281)">1/</text>
<text x="391" y="278" transform="rotate(-90 391 278)">2</text>
<text x="566" y="280" transform="rotate(-90 566 280)">2</text>
<text x="680" y="276" transform="rotate(-90 680 276)">5/</text>
<text x="747" y="281" transform="rotate(-90 747 281)">8</text>
<text x="565" y="283" transform="rotate(-90 565 283)">1/</text>
<text x="670" y="287" transform="rotate(-90 670 287)">5/</text>
<text x="672" y="284" transform="rotate(-90 672 284)">16</text>
<text x="745" y="284" transform="rotate(-90 745 284)">3/</text>
<text x="198" y="293" transform="rotate(-90 198 293)">1/</text>
<text x="200" y="290" transform="rotate(-90 200 290)">2</text>
<text x="471" y="289">3/</text>
<text x="474" y="291">4</text>
<text x="745" y="291" transform="rotate(-90 745 291)">3/</text>
<text x="747" y="288" transform="rotate(-90 747 288)">8</text>
<text x="754" y="292" transform="rotate(-90 754 292)">3/</text>
<text x="755" y="289" transform="rotate(-90 755 289)">4</text>
<text x="680" y="299" transform="rotate(-90 680 299)">11/</text>
<text x="681" y="295" transform="rotate(-90 681 295)">16</text>
<text x="233" y="311" transform="rotate(-90 233 311)">EL15-8</text>
<text x="411" y="311" transform="rotate(-90 411 311)">EL15-8</text>
<text x="233" y="329" transform="rotate(-90 233 329)">8</text>
<text x="348" y="328">1/</text>
<text x="352" y="329">4</text>
<text x="410" y="329" transform="rotate(-90 410 329)">11/</text>
<text x="411" y="325" transform="rotate(-90 411 325)">16</text>
<text x="231" y="332" transform="rotate(-90 231 332)">7/</text>
<text x="348" y="335">1/</text>
<text x="418" y="334" transform="rotate(-90 418 334)">W14x22</text>
<text x="239" y="338" transform="rotate(-90 239 338)">W18x40</text>
<text x="352" y="337">4</text>
<text x="545" y="336">1/</text>
<text x="548" y="338">4</text>
<text x="585" y="336">1/</text>
<text x="588" y="338">2</text>
<text x="464" y="343">3/</text>
<text x="466" y="344">4</text>
<text x="489" y="343">3/</text>
<text x="492" y="344">4</text>
<text x="545" y="344">1/</text>
<text x="548" y="345">4</text>
<text x="301" y="353">3/</text>
<text x="341" y="353">3/</text>
<text x="490" y="351">1/</text>
<text x="492" y="353">2</text>
<text x="612" y="352">3/</text>
<text x="615" y="354">16</text>
<text x="304" y="354">4</text>
<text x="343" y="354">4</text>
<text x="538" y="359" transform="rotate(-90 538 359)">1/</text>
<text x="539" y="356" transform="rotate(-90 539 356)">4</text>
<text x="340" y="360">1/</text>
<text x="342" y="362">2</text>
<text x="531" y="364" transform="rotate(-90 531 364)">2</text>
<text x="618" y="366" transform="rotate(-90 618 366)">3/</text>
<text x="619" y="363" transform="rotate(-90 619 363)">16</text>
<text x="529" y="367" transform="rotate(-90 529 367)">1/</text>
<text x="538" y="377" transform="rotate(-90 538 377)">1/</text>
<text x="539" y="374" transform="rotate(-90 539 374)">4</text>
<text x="548" y="378" transform="rotate(-90 548 378)">2</text>
<text x="618" y="375" transform="rotate(-90 618 375)">5/</text>
<text x="619" y="372" transform="rotate(-90 619 372)">8</text>
<text x="638" y="375" transform="rotate(-90 638 375)">3/</text>
<text x="640" y="372" transform="rotate(-90 640 372)">4</text>
<text x="546" y="380" transform="rotate(-90 546 380)">1/</text>
<text x="567" y="384" transform="rotate(-90 567 384)">4</text>
<text x="692" y="383">9/</text>
<text x="718" y="379">1/</text>
<text x="721" y="381">8</text>
<text x="728" y="379">7/</text>
<text x="731" y="381">8</text>
<text x="565" y="387" transform="rotate(-90 565 387)">1/</text>
<text x="589" y="386">1/</text>
<text x="591" y="388">2</text>
<text x="602" y="386">1/</text>
<text x="605" y="388">2</text>
<text x="694" y="385">16</text>
<text x="575" y="401">1/</text>
<text x="588" y="401">5/</text>
<text x="621" y="397">3/</text>
<text x="624" y="398">16</text>
<text x="577" y="403">4</text>
<text x="591" y="403">8</text>
<text x="621" y="404">3/</text>
<text x="624" y="406">16</text>
<text x="589" y="411">7/</text>
<text x="591" y="412">8</text>
<text x="603" y="411">7/</text>
<text x="606" y="412">8</text>
<text x="596" y="419">3/</text>
<text x="599" y="421">4</text>
<text x="235" y="483" transform="rotate(-90 235 483)">EL-1-3</text>
<text x="349" y="509">5/</text>
<text x="352" y="511">16</text>
<text x="292" y="551">13/</text>
<text x="297" y="553">16</text>
<text x="314" y="577">11/</text>
<text x="318" y="579">16</text>
<text x="323" y="577">5/</text>
<text x="326" y="579">16</text>
<text x="313" y="585">1/</text>
<text x="316" y="587">2</text>
<text x="312" y="592">3/</text>
<text x="314" y="594">8</text>
</g>
<g font-size="4.2">
<text x="823" y="49">1/</text>
<text x="825" y="51">2</text>
<text x="776" y="56">1/</text>
<text x="778" y="57">2</text>
<text x="776" y="62">1/</text>
<text x="778" y="63">2</text>
<text x="776" y="68">1/</text>
<text x="778" y="70">2</text>
<text x="776" y="75">3/</text>
<text x="778" y="76">8</text>
<text x="776" y="81">1/</text>
<text x="778" y="82">4</text>
<text x="823" y="81">5/</text>
<text x="825" y="82">8</text>
<text x="772" y="100">3/</text>
<text x="774" y="101">4</text>
<text x="772" y="106">3/</text>
<text x="774" y="108">8</text>
<text x="778" y="106">1/</text>
<text x="780" y="108">2</text>
<text x="823" y="106">1/</text>
<text x="825" y="108">2</text>
<text x="772" y="113">1/</text>
<text x="779" y="113">3/</text>
<text x="823" y="113">3/</text>
<text x="772" y="119">1/</text>
<text x="774" y="114">4</text>
<text x="781" y="114">16</text>
<text x="823" y="119">3/</text>
<text x="825" y="114">4</text>
<text x="774" y="121">4</text>
<text x="825" y="121">4</text>
<text x="769" y="138">1/</text>
<text x="770" y="140">2</text>
<text x="823" y="138">1/</text>
<text x="825" y="140">4</text>
</g>
<g font-size="4">
<text x="231" y="63" transform="rotate(-90 231 63)">1/</text>
<text x="233" y="61" transform="rotate(-90 233 61)">2</text>
<text x="387" y="98" transform="rotate(-90 387 98)">188</text>
<text x="385" y="103" transform="rotate(-90 385 103)">313/</text>
</g>
<g font-size="3.7">
<text x="17" y="551" transform="rotate(-90 17 551)">03:33:11</text>
<text x="17" y="562" transform="rotate(-90 17 562)">2025</text>
<text x="17" y="570" transform="rotate(-90 17 570)">Jul 29</text>
<text x="17" y="593" transform="rotate(-90 17 593)">PRINTED ON</text>
</g>
</svg>
